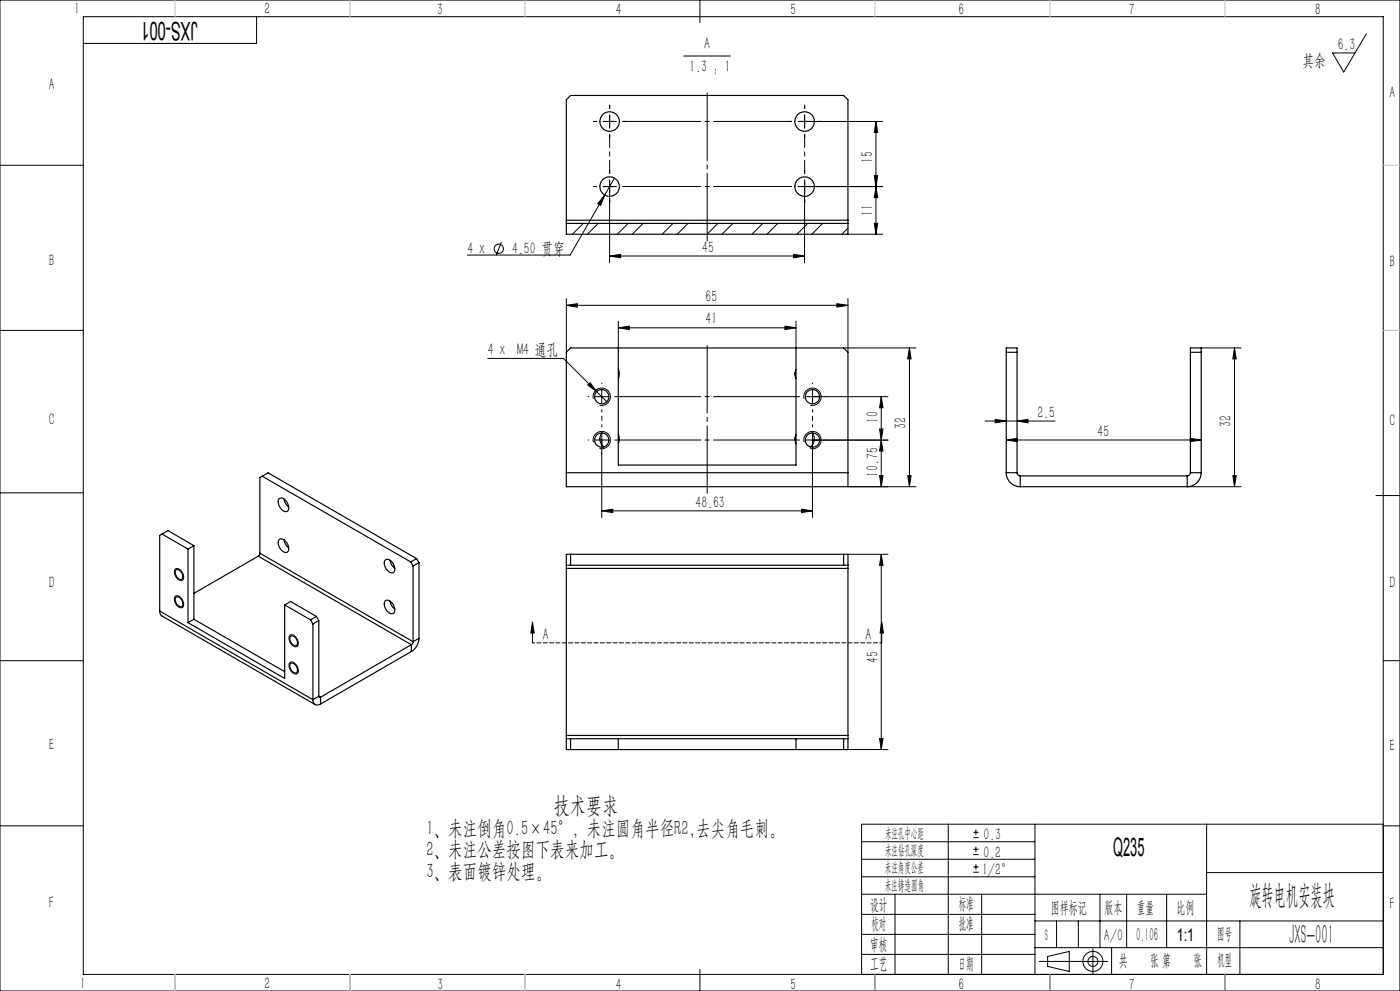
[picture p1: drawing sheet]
<svg xmlns="http://www.w3.org/2000/svg" width="420mm" height="297mm" viewBox="0 0 420 297" stroke-linecap="round" stroke-linejoin="round" font-family="sans-serif">
<g fill="none" stroke="#000" stroke-width=".3">
<path d="M0 0h420v297h-420zM25 5h390v287h-390zM77 5v8h-52M205.1 16.8h14M210 0v6.8M409.9 10.2l-6.8 11.4-3.3-5.7h6.7M180.9 36.4h3.9M182.9 34.5v3.9M239.4 36.4h25.4M241.4 34.5v3.9M262.8 36.4l.5 3.3h-1zM262.8 36.4v33.8"/>
<path d="M0 49.5h25M180.9 55.9h3.9M181.4 58.5l-1.2 3.1-.9-.5zM181.4 58.5l-10.4 17.9h-30.8M182.9 54v24.7M184.3 53.4l-2.9 5.1M239.4 55.9h25.4M241.4 54v24.7M262.3 52.6h1l-.5 3.3zM262.8 55.9l.5 3.3h-1zM150.4 72.6l-1.6 3.9M175 67l-3.3 3.2"/>
<path d="M179.5 67l-3.3 3.2M182.9 76.7l3.3-.5v1.1zM182.9 76.7h58.5M188.5 67l-3.3 3.2M192.9 67l-3.2 3.2M201.9 67l-3.3 3.2M206.4 67l-3.2 3.2M215.4 67l-3.3 3.2M219.9 67l-3.3 3.2M228.8 67l-3.2 3.2M233.3 67l-3.2 3.2M238.1 76.2l3.3 .5-3.3 .6z"/>
<path d="M242.3 67l-3.2 3.2M246.8 67l-3.2 3.2M254.4 70.2h10.4M254.4 68.4l-1.8 1.8M262.3 66.9h1l-.5 3.3zM0 99h25M169.9 91.5l3.3-.5v1zM169.9 89.5v16.1M169.9 91.5h84.5M185.5 98.2l3.3-.4v1zM185.5 96.2v8.1M185.5 98.2h53.3"/>
<path d="M235.5 97.8l3.3 .4-3.3 .6zM238.8 96.2v8.1M251.1 91l3.3 .5-3.3 .5zM254.4 89.5v16.1M146.3 107.4h22.8l12.9 13M176.3 115.4l.7-.7 2 2.7zM178 119.6a2.59 2.59 0 0 1 2.3-3.3 2.59 2.59 0 0 1 2.8 2.8 2.59 2.59 0 0 1-3.3 2.3M178.6 118.9h3.9M180.5 116.9v4M241.2 119.6a2.59 2.59 0 0 1 2.3-3.3 2.59 2.59 0 0 1 2.8 2.8 2.59 2.59 0 0 1-3.2 2.3M243.7 118.9h22.7M253.1 104.3h21.7"/>
<path d="M264.4 118.9l.5 3.3h-1zM264.4 118.9v27M272.8 104.3l.5 3.3h-1zM272.8 104.3v41.6M360.4 104.3h12M370.3 104.3l.6 3.3h-1zM370.3 104.3v41.6M178 132.6a2.61 2.61 0 0 1 2.3-3.3 2.61 2.61 0 0 1 2.8 2.8 2.61 2.61 0 0 1-3.3 2.3M180.5 131.9v23.2M241.2 132.6a2.61 2.61 0 0 1 2.3-3.3 2.61 2.61 0 0 1 2.8 2.8 2.61 2.61 0 0 1-3.2 2.3M263.9 128.6h1l-.5 3.3zM264.4 131.9l.5 3.3h-1z"/>
<path d="M266.4 131.9h-22.7v23.2M295.5 126.2h21M298.6 125.7l3.3 .5-3.3 .5zM301.9 131.9l3.3-.5v1zM301.9 131.9h58.5M305.1 126.2l3.3-.5v1zM357 131.4l3.4 .5-3.4 .5zM0 147.7h25M180.5 153.1l3.3-.5v1zM180.5 153.1h63.2M240.5 152.6l3.2 .5-3.2 .5zM254.4 145.9h20.4"/>
<path d="M263.9 142.6h1l-.5 3.3zM272.3 142.6h1l-.5 3.3zM356.2 145.9h16.2M369.9 142.6h1l-.6 3.3zM412.8 148.5h7.2M52.5 178.8a1.72 1.72 0 0 1 2.4 1.4 1.23 1.23 0 0 1-.6 2 2.67 2.67 0 0 1-1.8-3.4zM52.5 170.6a1.77 1.77 0 0 1 2.5 1.6 1.06 1.06 0 0 1 .1 1.2 1.06 1.06 0 0 1-1.1 .6 2.73 2.73 0 0 1-1.5-3.4zM254.4 166.1h12M264.4 166.1l.5 3.3h-1zM264.4 166.1v58.5M0 198h25M87 198.5a2.14 2.14 0 0 1 2.5 2.3 .99 .99 0 0 1-.6 1.2 .99 .99 0 0 1-1.2-.5 2.52 2.52 0 0 1-.7-3z"/>
<path d="M87 190.4a1.99 1.99 0 0 1 2.4 1.8 1.08 1.08 0 0 1-.4 1.6 1.08 1.08 0 0 1-1.5-.6 2.31 2.31 0 0 1-.5-2.8zM159.7 186.4l.6 3.3h-1.1zM159.7 186.4v6.3M264.5 186.4l.5 3.3h-1zM264.5 186.4v6.3M415 198h5M254.4 224.6h12M263.9 221.3h1l-.5 3.3zM0 247.5h25M258.5 252.3h52M258.5 257.5h52M284.5 247v45"/>
<path d="M292 259.8h1.6M292 256.1h1.6M292 254.5h1.6M292 251h1.6M292 249.4h1.6M292.8 248.6v1.6M292.8 253.7v1.6M292.8 259v1.6M310.5 247v45M362 247v45M415 247.5h5M415 247h-156.5v45"/>
<path d="M258.5 268h103.5M258.5 274h52M258.5 262.8h52M268.5 268v24M292 261.4h1.6M294.5 268v24M310.5 276h104.5M317 276v8M323.5 276v8M330 268v16M338 268v16M350 268v16"/>
<path d="M362 261.5h53M372 276v16M210 290.6v6.4M258.5 286h52M258.5 280h52M262.5 292v5M310.5 284h104.5M311.8 288.1h20.6M314.3 286.6l6.5-1.5v6l-6.5-1.5zM315 292v5M327.9 284.3v7.7M333.5 284v8"/>
<path d="M367.5 292v5"/>
<circle cx="149.6" cy="74.6" r="1.39"/>
<circle cx="327.9" cy="288.1" r="3"/>
<circle cx="327.9" cy="288.1" r="1.5"/>
</g>
<g fill="none" stroke="#000" stroke-width=".3" stroke-dasharray="30.5 1.3 1.3 1.3">
<path d="M179 36.4h-1M182.9 32.5v-1M182.9 36.4v-2M182.9 36.4h-2M182.9 36.4v1.9M182.9 36.4h1.9M186.8 36.4h1M237.5 36.4h-1M241.4 32.5v-1M241.4 36.4v-2M241.4 36.4h-2M241.4 36.4v1.9"/>
<path d="M241.4 36.4h1.9M245.3 36.4h1M179 55.9h-1M182.9 52v-1M182.9 59.8v1M182.9 40.3v1M186.8 55.9h1M237.5 55.9h-1M241.4 52v-1M241.4 59.8v1M241.4 40.3v1M241.4 55.9v-2"/>
<path d="M241.4 55.9h-2M241.4 55.9v1.9M241.4 55.9h1.9M245.3 55.9h1M176.6 118.9h-.2M180.5 115v-.2M243.8 118.9h1.9M243.8 118.9v-2M243.8 118.9h-2M243.8 118.9v1.9M243.8 115v-.2M247.7 118.9h.2"/>
<path d="M176.6 131.9h-.2M180.5 131.9h2M180.5 131.9v-2M180.5 131.9h-1.9M180.5 131.9v1.9M180.5 135.8v.2M243.8 131.9h1.9M243.8 131.9v-2M243.8 131.9h-2M243.8 131.9v1.9M243.8 135.8v.2M247.7 131.9h.2"/>
</g>
<path d="M186.8 36.4h50.7M186.8 55.9h50.7" fill="none" stroke="#000" stroke-width=".3" stroke-dasharray="30.5 1.3 1.3 1.3" stroke-dashoffset="7"/>
<path d="M182.9 52v-11.7M241.4 52v-11.7" fill="none" stroke="#000" stroke-width=".3" stroke-dasharray="30.5 1.3 1.3 1.3" stroke-dashoffset="26.5"/>
<path d="M264.5 192.7h-104.7" fill="none" stroke="#000" stroke-width=".3" stroke-dasharray="1.3 .6" stroke-dashoffset=".6"/>
<path d="M212.1 27.9v44.3M212.1 147.8v-44.3" fill="none" stroke="#000" stroke-width=".3" stroke-dasharray="30.5 1.3 1.3 1.3" stroke-dashoffset="10.2"/>
<g fill="none" stroke="#c0c0c0" stroke-width=".3">
<path d="M52.5 0v5M105 0v5M157.5 0v5M262.5 0v5M315 0v5M367.5 0v5M415 49.5h5M415 99h5M52.5 292v5M105 292v5M157.5 292v5M262.5 292v5"/>
<path d="M315 292v5M367.5 292v5"/>
</g>
<path d="M180.5 122.8v5.2M243.8 122.8v5.2" fill="none" stroke="#000" stroke-width=".3" stroke-dasharray="30.5 1.3 1.3 1.3" stroke-dashoffset="29.8"/>
<path d="M184.4 118.9h55.5M184.4 131.9h55.5" fill="none" stroke="#000" stroke-width=".3" stroke-dasharray="30.5 1.3 1.3 1.3" stroke-dashoffset="4.7"/>
<g fill="#000">
<path d="M185.5 98.2l3.3-.4v1zM235.5 97.8l3.3 .4-3.3 .6zM169.9 91.5l3.3-.5v1zM251.1 91l3.3 .5-3.3 .5zM177 114.7l-.7 .7 2.7 2zM182.9 76.7l3.3-.5v1.1zM238.1 76.2l3.3 .5-3.3 .6zM181.4 58.5l-2.1 2.6 .9 .5z"/>
<path d="M264.4 118.9l.5 3.3h-1zM263.9 128.6h1l-.5 3.3zM272.8 104.3l.5 3.3h-1zM272.3 142.6h1l-.5 3.3zM264.4 166.1l.5 3.3h-1zM263.9 221.3h1l-.5 3.3zM262.8 36.4l.5 3.3h-1zM262.3 52.6h1l-.5 3.3zM370.3 104.3l.6 3.3h-1zM369.9 142.6h1l-.6 3.3z"/>
<path d="M301.9 131.9l3.3-.5v1zM357 131.4l3.4 .5-3.4 .5z"/>
<path d="M298.6 125.7l3.3 .5-3.3 .5zM305.1 126.2l3.3-.5v1z"/>
<path d="M180.5 153.1l3.3-.5v1zM240.5 152.6l3.2 .5-3.2 .5z"/>
<path d="M263.9 142.6h1l-.5 3.3zM264.4 131.9l.5 3.3h-1zM262.3 66.9h1l-.5 3.3zM262.8 55.9l.5 3.3h-1z"/>
<path d="M264.5 186.4l.5 3.3h-1zM159.7 186.4l.6 3.3h-1.1z"/>
</g>
<g fill="none" stroke="#000" stroke-width=".35">
<path d="M169.9 66v1M169.9 66v-36.1l1.3-1.3h81.9l1.3 1.3v36.1M169.9 67v3.2h84.5v-3.2M169.9 67h84.5M169.9 66h84.5M254.4 66v1M185.5 110.7l.3 1.4-.3 1.3M185.5 104.3v35.1h53.3v-35.1M238.8 110.7l-.1 .2a2.71 2.71 0 0 0 .1 2.5M301.9 105.6h3.2M357.1 105.6h3.3M180.6 129.7a2.94 2.94 0 0 0 .6 4.2"/>
<path d="M185.5 130.2l.3 1.4-.3 1.3M238.8 130.2l-.1 .3a2.71 2.71 0 0 0 .1 2.4M243.7 129.7a2.94 2.94 0 0 1-.6 4.2M78.7 142.7l-.7 .4v22.7M78.7 142.7l44.5 25.7M78.7 142.7l1.7-1 44.6 25.7M83.7 149.5a1.89 1.89 0 0 1 2.7 1.5 1.42 1.42 0 0 1-.7 2.3 3 3 0 0 1-2-3.8zM85.2 149.6a3.7 3.7 0 0 0 1.4 2.4M169.9 141.7v4.2h84.5v-4.2M169.9 141.7h84.5M169.9 141.7v-36.1l1.3-1.3h81.9l1.3 1.3v36.1M301.9 141.7a4.2 4.2 0 0 0 4.2 4.2"/>
<path d="M301.9 141.7h3.2M301.9 141.7v-37.4h3.2v37.4M305.1 141.7a.96 .96 0 0 0 1 .9M306.1 145.9h50.1M306.1 142.6v3.3M306.1 142.6h50.1M356.2 142.6v3.3M357.1 141.7a.96 .96 0 0 1-.9 .9M357.1 141.7h3.3M357.1 141.7v-37.4h3.3v37.4M360.4 141.7a4.2 4.2 0 0 1-4.2 4.2M48.6 160.1l-.7 .4v22.6"/>
<path d="M48.6 160.1l7.8 4.5M48.6 160.1l1.8-1.1 7.8 4.5M52.7 179a1.74 1.74 0 0 1 2.2 2 .8 .8 0 0 1-.6 .8 .8 .8 0 0 1-.9-.4 1.99 1.99 0 0 1-.7-2.4zM52.7 170.9a1.45 1.45 0 0 1 2.1 1.3 .89 .89 0 0 1-.1 1.3 .89 .89 0 0 1-1.3-.2 1.99 1.99 0 0 1-.7-2.4zM56.4 164.6v22M58.2 163.5l-1.8 1.1M58.2 163.5v22.1M77.5 166.7l45.9 26.5M77.5 166.7l-19.3 11.1M78 165.8l-.5 .9M78 165.8l45.9 26.5M83.7 161.7a1.95 1.95 0 0 1 2.7 1.6 1.42 1.42 0 0 1-.7 2.3 3 3 0 0 1-2-3.9z"/>
<path d="M85.2 161.8a3.7 3.7 0 0 0 1.4 2.4M115.5 167.9a1.89 1.89 0 0 1 2.7 1.5 1.38 1.38 0 0 1-.7 2.3 2.95 2.95 0 0 1-2-3.8zM117.1 168a3.7 3.7 0 0 0 1.3 2.4M123.2 168.4l.7 1.2M123.9 169.6v22.7M125 167.4l-1.8 1M125 167.4l.7 1.2M125.7 168.6l-1.8 1M125.7 168.6v22.7M169.9 169.4v1M169.9 169.4v-3.3h84.5v3.3M169.9 170.4v50"/>
<path d="M169.9 169.4h84.5M169.9 170.4h84.5M171.2 166.1v3.3M253.1 166.1v3.3M254.4 169.4v1M254.4 170.4v50M47.9 183.1l.1 .9 .6 .6 45.9 26.6M47.9 183.1l46 26.6M58.2 185.6l-1.8 1M58.2 185.6l27.2 15.7M85.4 181.3l7.8 4.5M85.4 181.3v22l-29-16.7"/>
<path d="M85.4 181.3l1.8-1 7.7 4.4M87.1 198.9a1.46 1.46 0 0 1 2 1.3 .87 .87 0 0 1 .1 1.2 .87 .87 0 0 1-1.2 .1 2.24 2.24 0 0 1-.9-2.6zM87.1 190.7a1.67 1.67 0 0 1 2.2 2 .78 .78 0 0 1-.6 .9 .78 .78 0 0 1-.9-.5 1.99 1.99 0 0 1-.7-2.4zM93.2 185.8l.7 1.2M93.9 187v22.7M94.9 184.7l-1.7 1.1M94.9 184.7l.7 1.3M95.6 186l-1.7 1M95.6 186v22.7M115.5 180.1a1.89 1.89 0 0 1 2.7 1.5 1.42 1.42 0 0 1-.7 2.4 3 3 0 0 1-2-3.9zM117.1 180.2a3.7 3.7 0 0 0 1.3 2.4M123.4 193.2l-27.2 15.7"/>
<path d="M123.4 193.2v2.1M123.4 195.3l-27.2 15.7M123.9 192.3l-.5 .9M125.7 191.3a4.9 4.9 0 0 1-2.3 4M125.7 191.3l-1.8 1M93.9 209.7a1.39 1.39 0 0 0 .7 1.5 1.39 1.39 0 0 0 1.6-.2M95.6 208.7l.1 .2h.5M95.6 208.7l-1.7 1M95.6 208.7l.6 .2M96.2 208.9v2.1M169.9 220.4v1M169.9 221.4v3.2h84.5v-3.2"/>
<path d="M169.9 221.4h84.5M169.9 220.4h84.5M171.2 221.4v3.2M185.5 221.4v3.2M238.8 221.4v3.2M253.1 221.4v3.2M254.4 220.4v1"/>
<circle cx="182.9" cy="36.4" r="2.93"/>
<circle cx="241.4" cy="36.4" r="2.93"/>
<circle cx="182.9" cy="55.9" r="2.92"/>
<circle cx="241.4" cy="55.9" r="2.92"/>
<circle cx="180.5" cy="118.9" r="2.14"/>
<circle cx="243.7" cy="118.9" r="2.14"/>
<circle cx="180.5" cy="131.9" r="2.14"/>
<circle cx="243.7" cy="131.9" r="2.14"/>
</g>
<g font-size="8.3">
<text x="374.8" y="271">旋转电机安装块</text>
<text x="386.7" y="282.9">JXS-001</text>
</g>
<g font-size="7.7">
<text x="59.4" y="6.6" transform="rotate(-180 59.4 6.6)">JXS-001</text>
<text x="333.9" y="256.5">Q235</text>
</g>
<text font-size="6.9" x="166.2" y="243.6">技术要求</text>
<g font-size="6.3">
<text x="127.9" y="250.2">1、未注倒角0.5×45°，未注圆角半径R2,去尖角毛刺。</text>
<text x="127.9" y="256.7">2、未注公差按图下表来加工。</text>
<text x="127.9" y="263.2">3、表面镀锌处理。</text>
</g>
<text font-size="5.6" x="340.9" y="282.1">0.106</text>
<text font-size="5.2" x="353" y="282.1">1:1</text>
<g font-size="5">
<text x="22.3" y="4.3">1</text>
<text x="79.3" y="4.3">2</text>
<text x="131.2" y="4.6">3</text>
<text x="184.7" y="4.6">4</text>
<text x="237.2" y="4.6">5</text>
<text x="287.6" y="4.6">6</text>
<text x="338.7" y="4.6">7</text>
<text x="394.6" y="4.6">8</text>
<text x="211.3" y="14.8">A</text>
<text x="401.3" y="14.9">6.3</text>
<text x="206.9" y="21.7">1.3 : 1</text>
<text x="390.8" y="19.7">其余</text>
<text x="14.7" y="26.9">A</text>
<text x="416.9" y="29.3">A</text>
<text x="261.8" y="48.9" transform="rotate(-90 261.8 48.9)">15</text>
<text x="261.8" y="64.6" transform="rotate(-90 261.8 64.6)">11</text>
<text x="140.2" y="76">4 x</text>
<text x="153.7" y="76">4.50 贯穿</text>
<text x="210.7" y="75.7">45</text>
<text x="14.7" y="79.7">B</text>
<text x="416.9" y="79.9">B</text>
<text x="211.7" y="90.5">65</text>
<text x="211.7" y="97.2">41</text>
<text x="146.3" y="106.4">4 x M4 通孔</text>
<text x="311.3" y="125.2">2.5</text>
<text x="14.7" y="127.5">C</text>
<text x="263.4" y="126.9" transform="rotate(-90 263.4 126.9)">10</text>
<text x="271.9" y="128.5" transform="rotate(-90 271.9 128.5)">32</text>
<text x="329.3" y="130.8">45</text>
<text x="369.4" y="127.9" transform="rotate(-90 369.4 127.9)">32</text>
<text x="416.9" y="127.7">C</text>
<text x="263.4" y="142.9" transform="rotate(-90 263.4 142.9)">10.75</text>
<text x="208.6" y="152.1">48.63</text>
<text x="14.7" y="176.1">D</text>
<text x="416.9" y="176.3">D</text>
<text x="162.9" y="191.7">A</text>
<text x="259.7" y="191.7">A</text>
<text x="263.4" y="198.8" transform="rotate(-90 263.4 198.8)">45</text>
<text x="14.7" y="224.9">E</text>
<text x="416.9" y="225.1">E</text>
<text x="295.1" y="251.8">0.3</text>
<text x="295.1" y="257">0.2</text>
<text x="294.6" y="262.1">1/2°</text>
<text x="14.7" y="272.3">F</text>
<text x="261" y="272.6">设计</text>
<text x="287.6" y="272.6">标准</text>
<text x="315.2" y="273.6">图样标记</text>
<text x="331.3" y="273.6">版本</text>
<text x="341.1" y="273.6">重量</text>
<text x="353" y="273.6">比例</text>
<text x="416.9" y="272.5">F</text>
<text x="261.4" y="278.4">校对</text>
<text x="287.6" y="278.4">批准</text>
<text x="365.1" y="281.5">图号</text>
<text x="261.1" y="284.6">审核</text>
<text x="313.5" y="282.1">S</text>
<text x="331.2" y="282">A/0</text>
<text x="261.1" y="290.5">工艺</text>
<text x="287.6" y="290.5">日期</text>
<text x="335.6" y="289.6">共</text>
<text x="345.1" y="289.6">张 第</text>
<text x="358.1" y="289.6">张</text>
<text x="365.3" y="289.2">机型</text>
<text x="24.1" y="296.3">1</text>
<text x="79.4" y="296.3">2</text>
<text x="131.2" y="296.6">3</text>
<text x="184.7" y="296.6">4</text>
<text x="237.2" y="296.6">5</text>
<text x="287.6" y="296.6">6</text>
<text x="338.7" y="296.6">7</text>
<text x="394.6" y="296.6">8</text>
</g>
<g font-size="4.4">
<text x="265.5" y="251.1">未注孔中心距</text>
<text x="265.5" y="256.3">未注钻孔深度</text>
<text x="265.5" y="261.4">未注角度公差</text>
<text x="265.4" y="266.8">未注铸造圆角</text>
</g>
</svg>
